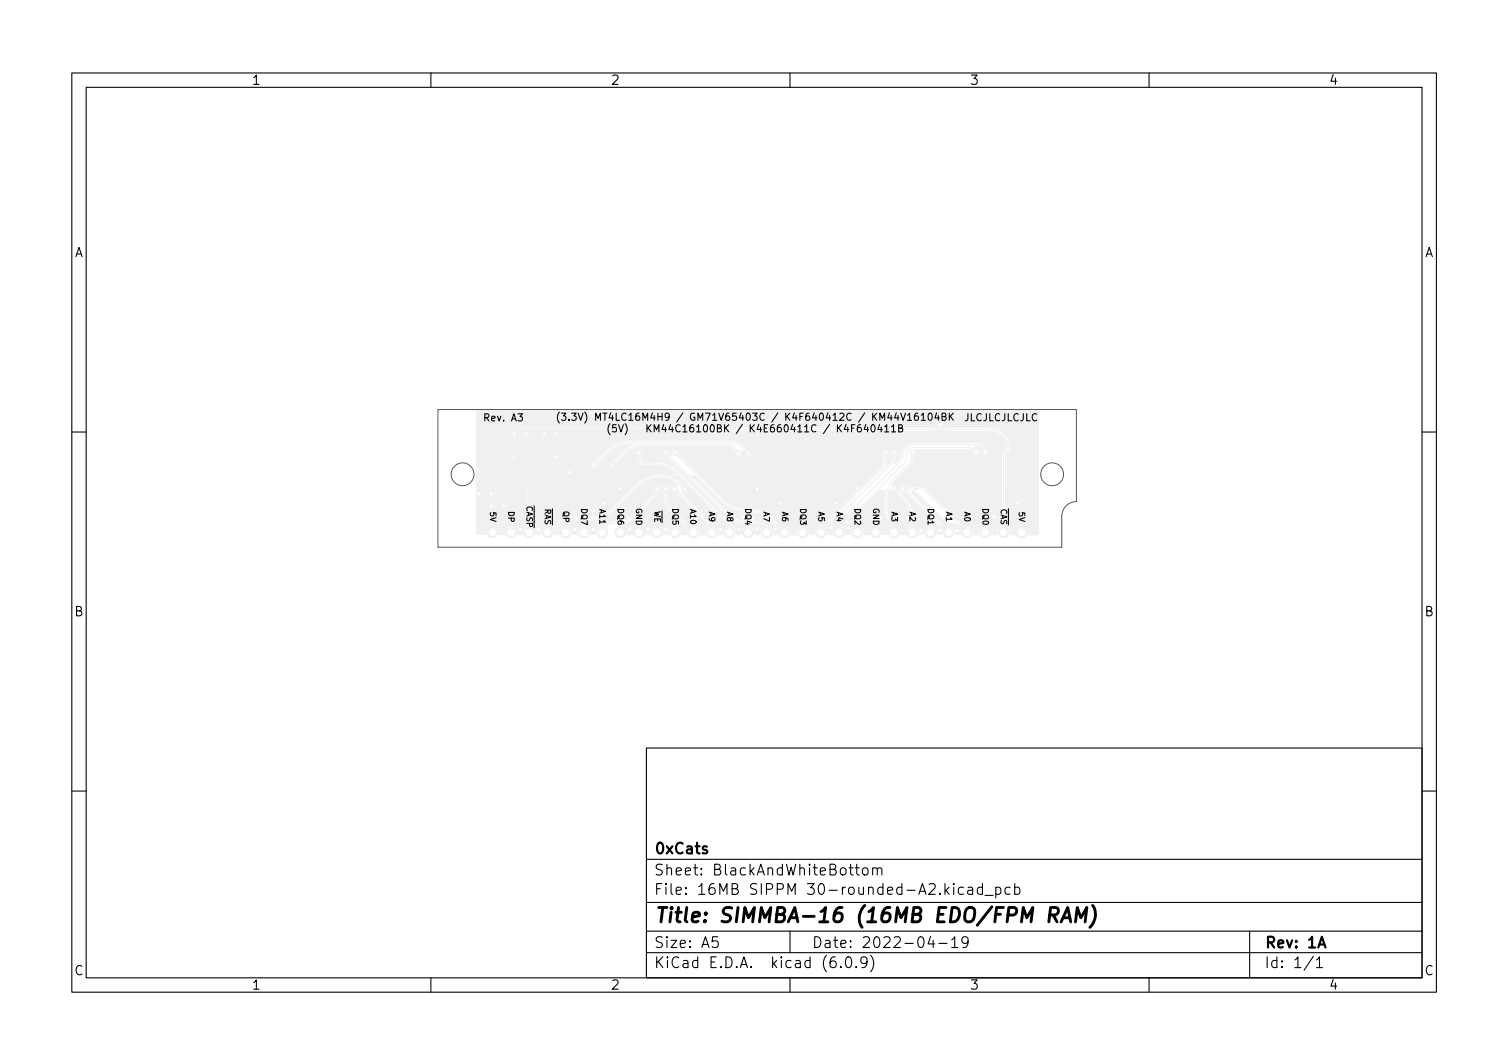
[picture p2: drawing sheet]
<svg xmlns="http://www.w3.org/2000/svg" width="210mm" height="148mm" viewBox="0 0 210 148" stroke-linecap="round" stroke-linejoin="round" font-family="sans-serif">
<g fill="none" stroke="#000" stroke-width=".15">
<path d="M10 10.2h190v128h-190zM12 12.2h186v124h-186zM60 10.2v2M110 10.2v2M160 10.2v2M77.9 57.4a1.15 1.15 0 0 0 0 1.5M78.2 57.5h.6l-.3 .4 .3 .1v.4l-.2 .1-.4-.1M79.2 58.4v.1M79.6 57.5h.6l-.3 .4 .3 .1v.4l-.2 .1-.4-.1M80.5 57.5l.3 1 .4-1M81.4 57.4a1.15 1.15 0 0 1 0 1.5M84.9 59a1.15 1.15 0 0 0 0 1.5"/>
<path d="M85.8 59.1h-.5v.5l.1-.1 .4 .1v.1v.3l-.1 .1-.4-.1M86.1 59.1l.4 1 .3-1M87 59a1.15 1.15 0 0 1 0 1.5M122.5 59.1l-.3 .7h.6M122.7 59.5v.6M123.2 59.4l.3-.3v1M124.1 59.4l.3-.3v1M125.1 59.6h.5l.1-.2-.1-.2-.5-.1v1h.4l.2-.1v-.2l-.2-.2M128.3 58.5h.5M129.3 57.6l.2-.1a.53 .53 0 0 1 .3 .5 .53 .53 0 0 1-.3 .5l-.2-.1-.1-.2zM130.4 57.5l-.2 .7h.6M130.7 57.9v.6"/>
<path d="M131.2 58h.4l.1-.2v-.2l-.5-.1v1h.4l.1-.1 .1-.2-.3-.2M132.2 57.5v1M132.3 58l.5 .5M132.8 57.5l-.6 .6M10 60.2h2M91.1 60.1v-1l.3 .8 .4-.8v1M123.2 60.1h.6M124.1 60.1h.6M198 60.2h2M10 110.2h2M90 104.2h108v32h-108zM90 119.7h108"/>
<path d="M198 110.2h2M60 136.2v2M90 132.7h108M90 129.7h108M90 125.7h108M99.9 130.4h-.7v.8l.2-.2 .5 .1 .1 .2-.1 .5-.2 .1h-.3l-.2-.1M110 136.2v2M110 129.7v3M117.1 134.6l.1 .1h-.1h-.1l.1-.1v.1M117.9 133.3a.36 .36 0 0 1 .6 .2 .77 .77 0 0 1-.4 1.2 1 1 0 0 1-.2-1.4zM119.1 120.8h.6M119.2 134.6l.1 .1h-.1v-.1v.1"/>
<path d="M119.3 120.3v1.3l.1 .2h.3M120.2 120.9a.41 .41 0 0 1 .7 .2v.5a.41 .41 0 0 1-.4 .3 .41 .41 0 0 1-.4-.3v-.5zM120.7 133.9l-.3 .3-.4-.1-.1-.2v-.4l.1-.2 .4-.1 .3 .2a.99 .99 0 0 1-.4 1.3h-.3M121.2 133a1.72 1.72 0 0 1 0 2.3M121.5 121a.37 .37 0 0 1 .7 .1v.7M121.5 120.8v1M122.2 121.1l.2-.3 .3 .1 .1 .9M129.6 130.4l-.4 1h1M129.9 130.9v1M130.7 131.4h1.2M132.5 130.9l.4-.5v1.5M132.5 131.9h.9"/>
<path d="M134.2 123.6l-.5-.1-.3 .3v.5l.2 .2h.1h.5M134.8 131.1l-.3 .3h-.3l-.3-.3v-.4l.2-.2 .4-.1 .2 .2a.99 .99 0 0 1-.3 1.3h-.3M134.8 123.6l.1-.1 .5 .1v.9M135.4 123.9l-.5 .1a.29 .29 0 0 0-.2 .3 .29 .29 0 0 0 .2 .2h.5M136.8 123.6l-.4-.1-.3 .3v.5l.1 .2h.2h.4M136.8 123v1.5M137.2 124.7h1.1M138.7 123.6l.4-.1 .3 .3v.5l-.2 .2h-.1h-.4M138.7 123.5v1.5M140.7 123.6l-.5-.1-.3 .3v.5l.2 .2h.1h.5M141.3 123.6l.4-.1 .3 .3v.5l-.1 .2h-.2h-.4M141.3 123v1.5"/>
<path d="M160 136.2v2M174 129.7v6.5M182.9 133.2l-1.3 1.9M183.3 133.7l.4-.5v1.5M183.3 134.7h.9"/>
</g>
<path d="M183.6 131.9l.5-1.5 .5 1.5" fill="none" stroke="#000" stroke-width=".3"/>
<path d="M146.2 127.4h.7a.55 .55 0 0 0 .5-.5 .55 .55 0 0 0-.3-.5h-.8l-.3 2M146.6 127.4l.6 1M147.8 128.4l.9-2 .4 2M148 127.8h1M149.8 128.4l.2-2 .5 1.4 .8-1.4-.2 2M152.1 126.1a2.32 2.32 0 0 1-.3 3" fill="none" stroke="#000" stroke-width=".4"/>
<g fill="#f0f0f0" stroke="#f0f0f0" stroke-width=".14">
<path d="M77.6 73.2l.7-.4v.6a1.11 1.11 0 0 0-.5 1h-.6l.2-.9z"/>
<path d="M70 72.9l6.7-.1v.2a1.71 1.71 0 0 0-1.4 1v.4h-.6a.99 .99 0 0 0-1-1.2 .99 .99 0 0 0-1 1.2h-.6a.99 .99 0 0 0-.9-1.2 .99 .99 0 0 0-1 1.2h-.3v-1.3z"/>
<path d="M130.5 59h.4v.4l-.6 .3-.1-.1 .2-.2z"/>
<path d="M117.9 71.9h.1v.3l.2 .3-.3 .3-.2-.3z"/>
<path d="M130.7 59a.42 .42 0 0 1 .6 .4l.2 .2-.1 .1-.7-.3z"/>
<path d="M83.7 73.4l1-.5 .1-.1 .1 .2a.6 .6 0 0 0-.3 .9v.2l-.9 .4z"/>
<path d="M140.1 62.4h.4v.4l-.4 .1-.2 .2-.1-.1z"/>
<path d="M108.1 73.2l.1-.1a1.44 1.44 0 0 0 1.1 .3l.2 .1v.9h-1l-.1-.9z"/>
<path d="M133.9 73.4l.5 .1 .5 .9-1-.5-.1-.4z"/>
<path d="M126.9 72.7h.2a2.07 2.07 0 0 0 .6 1.1l-.6 .7h-.1l-.6-.7v-.1a1.62 1.62 0 0 0 .5-1z"/>
<path d="M119.3 72.7h.2a2.07 2.07 0 0 0 .6 1.1l-.6 .7h-.2l-.6-.7 .1-.1a1.62 1.62 0 0 0 .5-1z"/>
<path d="M115.4 73.1l1.4-1.3-.3 1-.5 1-.1 .6h-.6l-.1-1z"/>
<path d="M102.5 62.6l.5 .2v.4h-.4l-.2-.5z"/>
<path d="M85.1 64.4l.5-.2 .1 .1-.2 .5h-.4z"/>
<path d="M92.7 68l.3 .2-.2 .5h-.1l-.2-.5z"/>
<path d="M116.9 72.4h.1a1.73 1.73 0 0 0 .5 1.4l-.6 .7h-.1l-.6-.7z"/>
<path d="M127 68.6l.4-.1 4.4 4.4h1.2l.6 .6 .1 .9h-.7a1 1 0 0 0-.6-1.1l-.9-.2-.3-.2-4.2-4.2z"/>
<path d="M125.4 68.5h.7l4.7 4.8 .3 .3 .1 .8h-.7a.98 .98 0 0 0-1-1.2 .98 .98 0 0 0-.9 1.2h-.6l-.1-.6-.6-.9v-.5a4.6 4.6 0 0 0-.8-2.7z"/>
<path d="M123.9 68.3h.1l.3 .2 .3 .1 1 .9a4 4 0 0 1 1.1 2.8v.6l-.6 .9v.6h-.6l-.2-.7-1.3-1.8-.3-.6-.1-2z"/>
<path d="M122.4 68.3h.8l-.1 1v1.6a2.24 2.24 0 0 0 .6 1.6l.4 .6-.5 .7-.1 .6h-3.1l-.1-.6-.6-.8v-.4a3.5 3.5 0 0 1 1-2.5z"/>
<path d="M117.6 71.6h.2l-.3 .8a.5 .5 0 0 0 .4 .8 .5 .5 0 0 0 .5-.7l-.2-.4 .2-.4 1.2-1.2-.4 1.4-.1 1-.6 .9-.1 .6h-.6l-.1-.6-.3-.5a.76 .76 0 0 1-.2-.8z"/>
<path d="M101.3 72.8l.1-.1 .7 .9-.4 .9h-.2l-.5-.7v-.1a.78 .78 0 0 0 .3-.8z"/>
<path d="M94.8 67.7l.1-.1 .5 .2v.4h-.4z"/>
<path d="M124.5 62.9l.3 .3-.3 .4h-.1l-.2-.4z"/>
<path d="M124.4 67.9l.4 .1 .1 .4v.1l-.5-.2z"/>
<path d="M92.6 63h.4l.2 .4-.1 .1-.5-.1z"/>
<path d="M136.9 62.5l.1-.1 .4 .3-.2 .4-.3-.2z"/>
<path d="M131 73.2l.1-.1a1.44 1.44 0 0 0 1.1 .3l.1 .1 .1 .9h-1l-.2-.9z"/>
<path d="M127 62.9l.3 .3-.3 .7-.1-.1v-.3l-.1-.3z"/>
<path d="M133.5 73.1h.1a1.82 1.82 0 0 0 1.3 .4v.9h-1v-.1a1.48 1.48 0 0 0-.4-1.2z"/>
<path d="M95.4 73.2l.1-.1a1.44 1.44 0 0 0 1.1 .3l.2 .1v.9h-1l-.1-.9z"/>
<path d="M91.2 68.2l.3-.2 .2 .3-.3 .4-.1-.1v-.1z"/>
<path d="M139.6 72.7h.2a2.07 2.07 0 0 0 .6 1.1l-.6 .7h-.1l-.6-.7v-.1a1.62 1.62 0 0 0 .5-1z"/>
<path d="M124.2 72.7h.1l.8 1.1-.5 .7h-.2l-.6-.6 .1-.2a.79 .79 0 0 0 .3-1z"/>
<path d="M105.5 72.8l1.5 .7-.1 1-.9-.3a1.1 1.1 0 0 0-.5-1.3z"/>
<path d="M93.9 68h.4l.2 .5-.1 .1-.5-.2z"/>
<path d="M140.3 61.7l.1-.1 .3 .8-.3 .3-.3-.3 .2-.4z"/>
<path d="M103.7 62.7l.1-.1 .5 .2v.4h-.4z"/>
<path d="M113.9 73.6l1.2-.7 .1 .1a1.19 1.19 0 0 0-.1 1.2l-.9 .3z"/>
<path d="M76 73.5l1-.4 .8-.5v.2a1.68 1.68 0 0 0-.8 1.4l-.1 .2h-.9z"/>
<path d="M123.2 62.9l.3 .3-.2 .4h-.2l-.2-.4z"/>
<path d="M125.6 68l.4-.2 .3 .5-.1 .1-.4-.1z"/>
<path d="M135.4 62.4l.6 .3v.3h-.4l-.1-.3-.2-.2z"/>
<path d="M71 60.4l.8-.7 25.5 .1 .3-.2 .8 .4 .6 .1h30.6l.6-.1 .6-.3 .7 .3 .5 .1h5.8a2.32 2.32 0 0 1 1.6 .7l.5 .5 .2 .6-.5 1.2-.2 .6v9.1l-.6 1v.7h-.6a1.49 1.49 0 0 0-.7-1.2 1.01 1.01 0 0 0-1.3 1.2h-.6a1.07 1.07 0 0 0-.7-1.2l-.8-.2-.3-.2-4.7-4.7-.6-.3-1-.1-.3-.2a.51 .51 0 0 0-.7 .4l-.1 .1-.3-.4-.3-.1a.51 .51 0 0 0-.6 .5l.1 .2-.1 .1-.2-.2-.2-.5-.2-.1h-.4v-.1l.5-.7 2.4-2.5 .4-1.1-.1-.6h7.5l.4 .2 .1 .3a.5 .5 0 0 0 .9 .2 .5 .5 0 0 0-.2-.8l-.4-.2v-.1h.3l.5 .2 .2 .2v.2a.51 .51 0 0 0 .6 .6 .51 .51 0 0 0 .3-.7l-.8-.7-.7-.4h-8.8l-.7 .2-.7 .5-.4 .5-.2 1-.7 .8-.1-.1 .3-1 .1-.2a.5 .5 0 0 0-.5-.7l-.2 .1-.2 .2v.3l.2 .4-.1 .6-.7 .7 .1-1.3 .2-.3a.5 .5 0 0 0-.6-.7l-.2 .1-.2 .4h-18l-.2-.4-.5-.2-.4-.4a2.83 2.83 0 0 0-1.7-.8h-13.8a5.6 5.6 0 0 0-4 1.6l-1.1 1.2-.4 .1a.5 .5 0 0 0-.2 .8 .5 .5 0 0 0 .8 0l.2-.5 1.4-1.4 .7-.5a4.9 4.9 0 0 1 2.5-.7v.1l-1.3 .8-1.3 1.3-.4 .1a.5 .5 0 0 0-.2 .8 .5 .5 0 0 0 .8-.1l.2-.4 1.3-1.3a4.5 4.5 0 0 1 2.9-1.1h11.5l.8 .7 .1 .4a.51 .51 0 0 0 .7 .3 .51 .51 0 0 0 .2-.7l.1-.1 .2 .2 .1 .3a.51 .51 0 0 0 .5 .4 .51 .51 0 0 0 .5-.5h18l.2 .5v.6l-.2 .6-.2 .4-7.5 7.5-.4 .3-.7 .3a.99 .99 0 0 0-.5 1.1l-.1 .1h-.6a.99 .99 0 0 0-.9-1.3 .99 .99 0 0 0-1 1.3h-.6a1.07 1.07 0 0 0-.7-1.2l-.9-.2-1.2-1.1a5.3 5.3 0 0 0-3.3-1.2l-1-.1a4.7 4.7 0 0 1-2.4-1.3l-6.1-6.1-.1-.4a.5 .5 0 0 0-.5-.3 .5 .5 0 0 0-.5 .3l.1 .5h-.1l-.2-.2-.1-.3a.51 .51 0 0 0-.8-.2 .51 .51 0 0 0 .1 .8l.5 .2 2.2 2.3v.1h-.2l-1-.9-1.1-.6-1.1-.3-2.2-.1-.4-.4 .2-.5a.51 .51 0 0 0-.2-.6 .51 .51 0 0 0-.6 0l-.2 .2v.3l.4 1 .4 .4 .6 .3h1.6a4 4 0 0 1 2.6 1v.1l-.4 .1-.2 .1-.8-.1-.9-.1a4.6 4.6 0 0 0-2.6 .9l-3.6 3.5a5.1 5.1 0 0 1-3.6 1.5h-2.2a3.7 3.7 0 0 0-2 .5l-.7 .4-.3-.2h-3.1l-.1-4.4-.4-.2h-2l-.1-.1z"/>
<path d="M88.9 62.9l.3 .3-.2 .3v.3h-.1l-.2-.6z"/>
<path d="M96.4 66.2h.4l3.5 3.6a5.3 5.3 0 0 0 3.7 1.5h.1a4.7 4.7 0 0 1 3 1.2l1.1 1.1 .1 .8-.6 .1a1.7 1.7 0 0 0-.5-1.1l-1.8-.9-.5-.1h-1a3.5 3.5 0 0 1-2.5-1l-5-5z"/>
<path d="M95.3 66.3h.2l6.1 5.9 1.3 .6 .7 .1 1.3 .1 .7 .2 .1 .3 .1 .9-.6 .1a1.7 1.7 0 0 0-.5-1.1 .99 .99 0 0 0-1.1 0 .99 .99 0 0 0-.4 1h-.6l-.1-.6-.8-1-6.4-6.4z"/>
<path d="M93.7 66.3h.7l6.8 6.7-.1 .2-.4 .6v.6l-.7 .1a2.05 2.05 0 0 0-.9-1.7l-4.2-4.2v-.1a.51 .51 0 0 0 .8-.2 .51 .51 0 0 0-.3-.7l-.3-.1-.8-.7-.6-.4z"/>
<path d="M77.6 73.2l.6-.4 .9-.3 3.2-.1 1.8-.3 1.5-1 3.3-3.3a4 4 0 0 1 2.8-1.2h.6a2.71 2.71 0 0 1 1.9 .8l.1 .2h-.1a.51 .51 0 0 0-.7 .3 .51 .51 0 0 0 .3 .7l.4 .2 4.3 4.2v.2l-.4 .8v.4l-.6 .1a1.71 1.71 0 0 0-.4-1.1l-1.3-.4-2.8-2.7v-1.6l.2-.3a.51 .51 0 0 0-.4-.8 .51 .51 0 0 0-.5 .7l.1 .3 .1 1.6 .1 .4 2.9 3 .1 .8-.6 .1a.99 .99 0 0 0-1-1.3 .99 .99 0 0 0-1 1.2l-.6 .1a.98 .98 0 0 0-.9-1.3 .98 .98 0 0 0-1 1.2v.1h-3.1a1.73 1.73 0 0 0-.5-1.1l-.4-.2v-.1l1-.3 .6-.4 3.4-3.4 .4-.6a.51 .51 0 0 0-.4-.8 .51 .51 0 0 0-.5 .7l.1 .2v.1l-3.2 3.2a2.85 2.85 0 0 1-2 .8l-1.3 .1-.8 .5a1.03 1.03 0 0 0-.9 1v.2l-.6 .1a1.74 1.74 0 0 0-.5-1.1 .96 .96 0 0 0-1 0 .96 .96 0 0 0-.4 1l-.1 .1-.6-.1a.98 .98 0 0 0-1-1.2 .98 .98 0 0 0-.9 1.2h-.6l.2-.9z"/>
<path d="M126.9 68l.3-.2 .4 .2v.1l-.4 .2z"/>
<path d="M93.9 63h.4l.2 .4-.1 .1-.5-.1z"/>
<path d="M82.7 64.4l.4-.2 .1 .1-.2 .5h-.4z"/>
<path d="M98.6 72.8l.1-.1 .9 .9-.4 .9-.8-.6a1.25 1.25 0 0 0 .3-1z"/>
<path d="M66.4 57.2h78.1l.1 12.8h-2.4v-.1a.51 .51 0 0 0-.8-.2 .51 .51 0 0 0 .1 .8 .51 .51 0 0 0 .7-.5h2.4l-.1 4.5h-3.8l-.1-.7-.6-.9 .1-9.6 .1-.2 .5-.2 .2-.4-.4-1.4-.7-.7a2.92 2.92 0 0 0-1.7-.8l-6.2-.1-.4-.2-.2-.3a.5 .5 0 0 0-.4-.4 .5 .5 0 0 0-.5 .3l-.2 .4-.6 .2h-30.6l-.6-.1-.1-.4a.51 .51 0 0 0-.7-.3 .51 .51 0 0 0-.2 .7l-.1 .1h-25.6l-.9 .8v7.9h2.3l.2 .1v4.3l-3.3 .1-.3 .3-.1 1.4h-3h-.2l-.1-.2z"/>
<circle cx="142.3" cy="74.2" r=".75"/>
<circle cx="139.7" cy="74.2" r=".75"/>
<circle cx="137.2" cy="74.2" r=".75"/>
<circle cx="134.6" cy="74.2" r=".75"/>
<circle cx="132.1" cy="74.2" r=".75"/>
<circle cx="129.6" cy="74.2" r=".75"/>
<circle cx="127" cy="74.2" r=".75"/>
<circle cx="124.5" cy="74.2" r=".75"/>
<circle cx="121.9" cy="74.2" r=".75"/>
<circle cx="119.4" cy="74.2" r=".75"/>
<circle cx="116.9" cy="74.2" r=".75"/>
<circle cx="114.3" cy="74.2" r=".75"/>
<circle cx="111.8" cy="74.2" r=".75"/>
<circle cx="109.2" cy="74.2" r=".75"/>
<circle cx="106.7" cy="74.2" r=".75"/>
<circle cx="104.2" cy="74.2" r=".75"/>
<circle cx="101.6" cy="74.2" r=".75"/>
<circle cx="99.1" cy="74.2" r=".75"/>
<circle cx="96.5" cy="74.2" r=".75"/>
<circle cx="94" cy="74.2" r=".75"/>
<circle cx="91.5" cy="74.2" r=".75"/>
<circle cx="88.9" cy="74.2" r=".75"/>
<circle cx="86.4" cy="74.2" r=".75"/>
<circle cx="83.8" cy="74.2" r=".75"/>
<circle cx="81.3" cy="74.2" r=".75"/>
<circle cx="78.8" cy="74.2" r=".75"/>
<circle cx="76.2" cy="74.2" r=".75"/>
<circle cx="71.1" cy="74.2" r=".75"/>
<circle cx="68.6" cy="74.2" r=".75"/>
<circle cx="70.1" cy="70.5" r=".3"/>
<circle cx="66.7" cy="68.8" r=".3"/>
<circle cx="68.4" cy="70.5" r=".3"/>
<circle cx="68.4" cy="68.8" r=".3"/>
<circle cx="130.8" cy="59.1" r=".3"/>
<circle cx="140.4" cy="62.5" r=".3"/>
<circle cx="95.3" cy="68.1" r=".3"/>
<circle cx="102.9" cy="63.1" r=".3"/>
<circle cx="85.2" cy="64.7" r=".3"/>
<circle cx="104.2" cy="63.1" r=".3"/>
<circle cx="82.8" cy="64.7" r=".3"/>
<circle cx="135.9" cy="62.9" r=".3"/>
<circle cx="117.9" cy="72.7" r=".3"/>
<circle cx="137.2" cy="62.9" r=".3"/>
<circle cx="87.6" cy="73.7" r=".3"/>
<circle cx="80.1" cy="73.7" r=".3"/>
<circle cx="102.9" cy="73.7" r=".3"/>
<circle cx="92.7" cy="73.7" r=".3"/>
<circle cx="100.3" cy="73.7" r=".3"/>
<circle cx="75" cy="73.7" r=".3"/>
<circle cx="103.5" cy="72.1" r=".3"/>
<circle cx="90.2" cy="73.7" r=".3"/>
<circle cx="108" cy="73.7" r=".3"/>
<circle cx="130.8" cy="73.9" r=".3"/>
<circle cx="122.6" cy="72.1" r=".3"/>
<circle cx="126.4" cy="72.1" r=".3"/>
<circle cx="82.6" cy="73.7" r=".3"/>
<circle cx="133.3" cy="73.9" r=".3"/>
<circle cx="115.7" cy="73.5" r=".3"/>
<circle cx="128.3" cy="73.9" r=".3"/>
<circle cx="72.4" cy="73.7" r=".3"/>
<circle cx="105.4" cy="73.7" r=".3"/>
<circle cx="125.1" cy="72.1" r=".3"/>
<circle cx="104.8" cy="72.1" r=".3"/>
<circle cx="118.2" cy="73.5" r=".3"/>
<circle cx="128.9" cy="72.1" r=".3"/>
<circle cx="75.8" cy="60.4" r=".3"/>
<circle cx="116.3" cy="70" r=".3"/>
<circle cx="105.4" cy="68.1" r=".3"/>
<circle cx="77.5" cy="63.7" r=".3"/>
<circle cx="73.3" cy="60.4" r=".3"/>
<circle cx="138.5" cy="72" r=".3"/>
<circle cx="79.4" cy="65.7" r=".3"/>
<circle cx="141.7" cy="70" r=".3"/>
<circle cx="77.5" cy="60.4" r=".3"/>
<circle cx="71.6" cy="63.7" r=".3"/>
<circle cx="84.2" cy="70.1" r=".3"/>
<circle cx="108.7" cy="70.1" r=".3"/>
<circle cx="71.6" cy="60.4" r=".3"/>
<circle cx="86.4" cy="68.1" r=".3"/>
<circle cx="119.4" cy="68" r=".3"/>
<circle cx="127" cy="68.1" r=".3"/>
<circle cx="125.8" cy="68.1" r=".3"/>
<circle cx="124.5" cy="68.1" r=".3"/>
<circle cx="127" cy="63.1" r=".3"/>
<circle cx="124.5" cy="63.1" r=".3"/>
<circle cx="123.2" cy="63.1" r=".3"/>
<circle cx="94" cy="63.1" r=".3"/>
<circle cx="92.7" cy="63.1" r=".3"/>
<circle cx="88.9" cy="63.1" r=".3"/>
<circle cx="94" cy="68.1" r=".3"/>
<circle cx="92.7" cy="68.1" r=".3"/>
<circle cx="91.5" cy="68.1" r=".3"/>
</g>
<g fill="none" stroke="#f0f0f0" stroke-width=".15">
<path d="M99 59.8h30.6l.6-.1 .6-.6 .6 .5 .5 .2h5.9a2.96 2.96 0 0 1 2.5 1.7l.1 1-.5 .6-.2 .5v10.6M88.9 63.1v.4a1.08 1.08 0 0 0 1.1 1.1h1.3a4.3 4.3 0 0 1 3.1 1.3l7 6.9 .2 .4v.5M91.5 68.1l-.2 .7-3.2 3.2a3.5 3.5 0 0 1-3 .9 1.27 1.27 0 0 0-1.3 1.1M92.7 63.1l8.5 8.5a3.8 3.8 0 0 0 2.7 1.1M92.7 68.1l.1 2.3 3.7 3.8M94 63.1l6.5 6.5a5.2 5.2 0 0 0 4 1.5 5 5 0 0 1 3.1 1.4l1.6 1.7M94 68.1l4.7 4.8 .3 .4 .1 .5M95.3 68.1l-.9-.9a3.6 3.6 0 0 0-3.4-.8l-1.1 .3-.9 .6-3.3 3.2a5.4 5.4 0 0 1-3.8 1.6h-2.2a3.5 3.5 0 0 0-2.5 1.1l-1 1M102.9 63.1l-1.1-1.1-.3-.1h-11.4a4.9 4.9 0 0 0-3.5 1.4l-1.4 1.4M104.2 63.1l-.8-.8a2.56 2.56 0 0 0-1.8-.7h-13.5a5.3 5.3 0 0 0-3.8 1.5l-1.5 1.6M104.7 72.7a2.03 2.03 0 0 1 1.4 .6l.6 .6M123.2 63v1a2.27 2.27 0 0 1-.7 1.6l-8 8.1"/>
<path d="M124 72.4l.3 .4 .2 .7M124.5 68.1a8.7 8.7 0 0 1 1.9 2.1l.5 1.1a8.8 8.8 0 0 1 .1 2.9M124.5 63v.9l-.4 .7-6.3 6.4a3.1 3.1 0 0 0-.9 2.1v1.3M125.8 68.1h.3l6 6.1M127 68.1h.8a1.82 1.82 0 0 1 1.3 .5l5.2 5.2M127 63v.8l-.2 .5-2.1 2a5.3 5.3 0 0 0-1.4 4.6 1.94 1.94 0 0 0 .6 1.4M135.9 62.9l-.4-.4-.6-.2h-7.7a1.07 1.07 0 0 0-1 1.4l-.1 .5-.3 .4-5.3 5.3a3.8 3.8 0 0 0-1.1 2.7v1.6M137.2 62.9l-.1-.3-.4-.4-.7-.3h-8.7a1.77 1.77 0 0 0-1.7 1.9l-.3 .5-7.1 7.1-.2 .5-.1 .8"/>
</g>
<g fill="#fff" stroke="#fff" stroke-width=".14">
<circle cx="70.1" cy="70.5" r=".15"/>
<circle cx="66.7" cy="68.8" r=".15"/>
<circle cx="68.4" cy="70.5" r=".15"/>
<circle cx="68.4" cy="68.8" r=".15"/>
<circle cx="130.8" cy="59.1" r=".15"/>
<circle cx="140.4" cy="62.5" r=".15"/>
<circle cx="95.3" cy="68.1" r=".15"/>
<circle cx="102.9" cy="63.1" r=".15"/>
<circle cx="85.2" cy="64.7" r=".15"/>
<circle cx="104.2" cy="63.1" r=".15"/>
<circle cx="82.8" cy="64.7" r=".15"/>
<circle cx="135.9" cy="62.9" r=".15"/>
<circle cx="117.9" cy="72.7" r=".15"/>
<circle cx="137.2" cy="62.9" r=".15"/>
<circle cx="87.6" cy="73.7" r=".15"/>
<circle cx="80.1" cy="73.7" r=".15"/>
<circle cx="102.9" cy="73.7" r=".15"/>
<circle cx="92.7" cy="73.7" r=".15"/>
<circle cx="100.3" cy="73.7" r=".15"/>
<circle cx="75" cy="73.7" r=".15"/>
<circle cx="90.2" cy="73.7" r=".15"/>
<circle cx="108" cy="73.7" r=".15"/>
<circle cx="130.8" cy="73.9" r=".15"/>
<circle cx="126.4" cy="72.1" r=".15"/>
<circle cx="82.6" cy="73.7" r=".15"/>
<circle cx="133.3" cy="73.9" r=".15"/>
<circle cx="115.7" cy="73.5" r=".15"/>
<circle cx="128.3" cy="73.9" r=".15"/>
<circle cx="72.4" cy="73.7" r=".15"/>
<circle cx="105.4" cy="73.7" r=".15"/>
<circle cx="118.2" cy="73.5" r=".15"/>
<circle cx="75.8" cy="60.4" r=".15"/>
<circle cx="116.3" cy="70" r=".15"/>
<circle cx="105.4" cy="68.1" r=".15"/>
<circle cx="77.5" cy="63.7" r=".15"/>
<circle cx="73.3" cy="60.4" r=".15"/>
<circle cx="138.5" cy="72" r=".15"/>
<circle cx="79.4" cy="65.7" r=".15"/>
<circle cx="141.7" cy="70" r=".15"/>
<circle cx="77.5" cy="60.4" r=".15"/>
<circle cx="71.6" cy="63.7" r=".15"/>
<circle cx="84.2" cy="70.1" r=".15"/>
<circle cx="108.7" cy="70.1" r=".15"/>
<circle cx="71.6" cy="60.4" r=".15"/>
<circle cx="86.4" cy="68.1" r=".15"/>
<circle cx="119.4" cy="68" r=".15"/>
<circle cx="127" cy="68.1" r=".15"/>
<circle cx="125.8" cy="68.1" r=".15"/>
<circle cx="124.5" cy="68.1" r=".15"/>
<circle cx="127" cy="63.1" r=".15"/>
<circle cx="124.5" cy="63.1" r=".15"/>
<circle cx="123.2" cy="63.1" r=".15"/>
<circle cx="94" cy="63.1" r=".15"/>
<circle cx="92.7" cy="63.1" r=".15"/>
<circle cx="88.9" cy="63.1" r=".15"/>
<circle cx="94" cy="68.1" r=".15"/>
<circle cx="92.7" cy="68.1" r=".15"/>
<circle cx="91.5" cy="68.1" r=".15"/>
<circle cx="142.3" cy="74.2" r=".45"/>
<circle cx="139.7" cy="74.2" r=".45"/>
<circle cx="137.2" cy="74.2" r=".45"/>
<circle cx="134.6" cy="74.2" r=".45"/>
<circle cx="132.1" cy="74.2" r=".45"/>
<circle cx="129.6" cy="74.2" r=".45"/>
<circle cx="127" cy="74.2" r=".45"/>
<circle cx="124.5" cy="74.2" r=".45"/>
<circle cx="121.9" cy="74.2" r=".45"/>
<circle cx="119.4" cy="74.2" r=".45"/>
<circle cx="116.9" cy="74.2" r=".45"/>
<circle cx="114.3" cy="74.2" r=".45"/>
<circle cx="111.8" cy="74.2" r=".45"/>
<circle cx="109.2" cy="74.2" r=".45"/>
<circle cx="106.7" cy="74.2" r=".45"/>
<circle cx="104.2" cy="74.2" r=".45"/>
<circle cx="101.6" cy="74.2" r=".45"/>
<circle cx="99.1" cy="74.2" r=".45"/>
<circle cx="96.5" cy="74.2" r=".45"/>
<circle cx="94" cy="74.2" r=".45"/>
<circle cx="91.5" cy="74.2" r=".45"/>
<circle cx="88.9" cy="74.2" r=".45"/>
<circle cx="86.4" cy="74.2" r=".45"/>
<circle cx="83.8" cy="74.2" r=".45"/>
<circle cx="81.3" cy="74.2" r=".45"/>
<circle cx="78.8" cy="74.2" r=".45"/>
<circle cx="76.2" cy="74.2" r=".45"/>
<circle cx="71.1" cy="74.2" r=".45"/>
<circle cx="68.6" cy="74.2" r=".45"/>
</g>
<g fill="none" stroke="#575757" stroke-width=".14">
<path d="M61 57h88.9v12.9a2.03 2.03 0 0 0-2.1 2v4.3h-86.8z"/>
<circle cx="64.4" cy="66" r="1.59"/>
<circle cx="146.5" cy="66" r="1.59"/>
</g>
<text font-size="2.8" x="91" y="128.5">Title: SIMMBA-16 (16MB EDO/FPM RAM)</text>
<g font-size="2.1">
<text x="91" y="118.9">0xCats</text>
<text x="91" y="124.6">File: 16MB SIPPM 30-rounded-A2.kicad_pcb</text>
<text x="91" y="121.9">Sheet: BlackAndWhiteBottom</text>
<text x="91" y="134.8">KiCad E.D.A. kicad (6.0.9)</text>
<text x="91" y="132">Size: A5</text>
<text x="113" y="132">Date: 2022-04-19</text>
<text x="176" y="132">Rev: 1A</text>
<text x="176" y="134.8">Id: 1/1</text>
</g>
<g font-size="1.8">
<text x="35" y="11.8">1</text>
<text x="85" y="11.8">2</text>
<text x="135" y="11.8">3</text>
<text x="185" y="11.8">4</text>
<text x="10.3" y="35.8">A</text>
<text x="198.4" y="35.8">A</text>
<text x="10.3" y="85.8">B</text>
<text x="198.4" y="85.8">B</text>
<text x="10.3" y="135.8">C</text>
<text x="35" y="137.8">1</text>
<text x="85" y="137.8">2</text>
<text x="135" y="137.8">3</text>
<text x="185" y="137.8">4</text>
<text x="198.4" y="135.8">C</text>
</g>
<g font-size="1.4">
<text x="67.5" y="58.7">Rev. A3</text>
<text x="82.2" y="58.6">(3.3V) MT4LC16M4H9 / GM71V65403C / K4F640412C / KM44V16104BK</text>
<text x="134.1" y="58.6">JLCJLCJLCJLC</text>
<text x="88.5" y="60.2">(5V)</text>
<text x="92.3" y="60.2">KM44C16100BK / K4E660411C / K4F640411B</text>
</g>
<g font-size="1.1">
<text x="68.2" y="71.3" transform="rotate(90 68.2 71.3)">5V</text>
<text x="70.8" y="71.2" transform="rotate(90 70.8 71.2)">DP</text>
<text x="73.3" y="70" transform="rotate(90 73.3 70)">~{CASP}</text>
<text x="75.9" y="70.4" transform="rotate(90 75.9 70.4)">~{RAS}</text>
<text x="78.4" y="71.2" transform="rotate(90 78.4 71.2)">QP</text>
<text x="80.9" y="70.8" transform="rotate(90 80.9 70.8)">DQ7</text>
<text x="83.5" y="70.9" transform="rotate(90 83.5 70.9)">A11</text>
<text x="86" y="70.8" transform="rotate(90 86 70.8)">DQ6</text>
<text x="88.6" y="70.7" transform="rotate(90 88.6 70.7)">GND</text>
<text x="91.1" y="70.6" transform="rotate(90 91.1 70.6)">~{WE}</text>
<text x="93.6" y="70.8" transform="rotate(90 93.6 70.8)">DQ5</text>
<text x="96.1" y="70.9" transform="rotate(90 96.1 70.9)">A10</text>
<text x="98.7" y="71.3" transform="rotate(90 98.7 71.3)">A9</text>
<text x="101.2" y="71.3" transform="rotate(90 101.2 71.3)">A8</text>
<text x="103.8" y="70.8" transform="rotate(90 103.8 70.8)">DQ4</text>
<text x="106.3" y="71.3" transform="rotate(90 106.3 71.3)">A7</text>
<text x="108.9" y="71.3" transform="rotate(90 108.9 71.3)">A6</text>
<text x="111.4" y="70.8" transform="rotate(90 111.4 70.8)">DQ3</text>
<text x="114" y="71.3" transform="rotate(90 114 71.3)">A5</text>
<text x="116.5" y="71.3" transform="rotate(90 116.5 71.3)">A4</text>
<text x="119" y="70.8" transform="rotate(90 119 70.8)">DQ2</text>
<text x="121.6" y="70.7" transform="rotate(90 121.6 70.7)">GND</text>
<text x="124.1" y="71.3" transform="rotate(90 124.1 71.3)">A3</text>
<text x="126.7" y="71.3" transform="rotate(90 126.7 71.3)">A2</text>
<text x="129.2" y="70.8" transform="rotate(90 129.2 70.8)">DQ1</text>
<text x="131.7" y="71.3" transform="rotate(90 131.7 71.3)">A1</text>
<text x="134.3" y="71.3" transform="rotate(90 134.3 71.3)">A0</text>
<text x="136.8" y="70.8" transform="rotate(90 136.8 70.8)">DQ0</text>
<text x="139.4" y="70.4" transform="rotate(90 139.4 70.4)">~{CAS}</text>
<text x="141.9" y="71.3" transform="rotate(90 141.9 71.3)">5V</text>
</g>
</svg>
